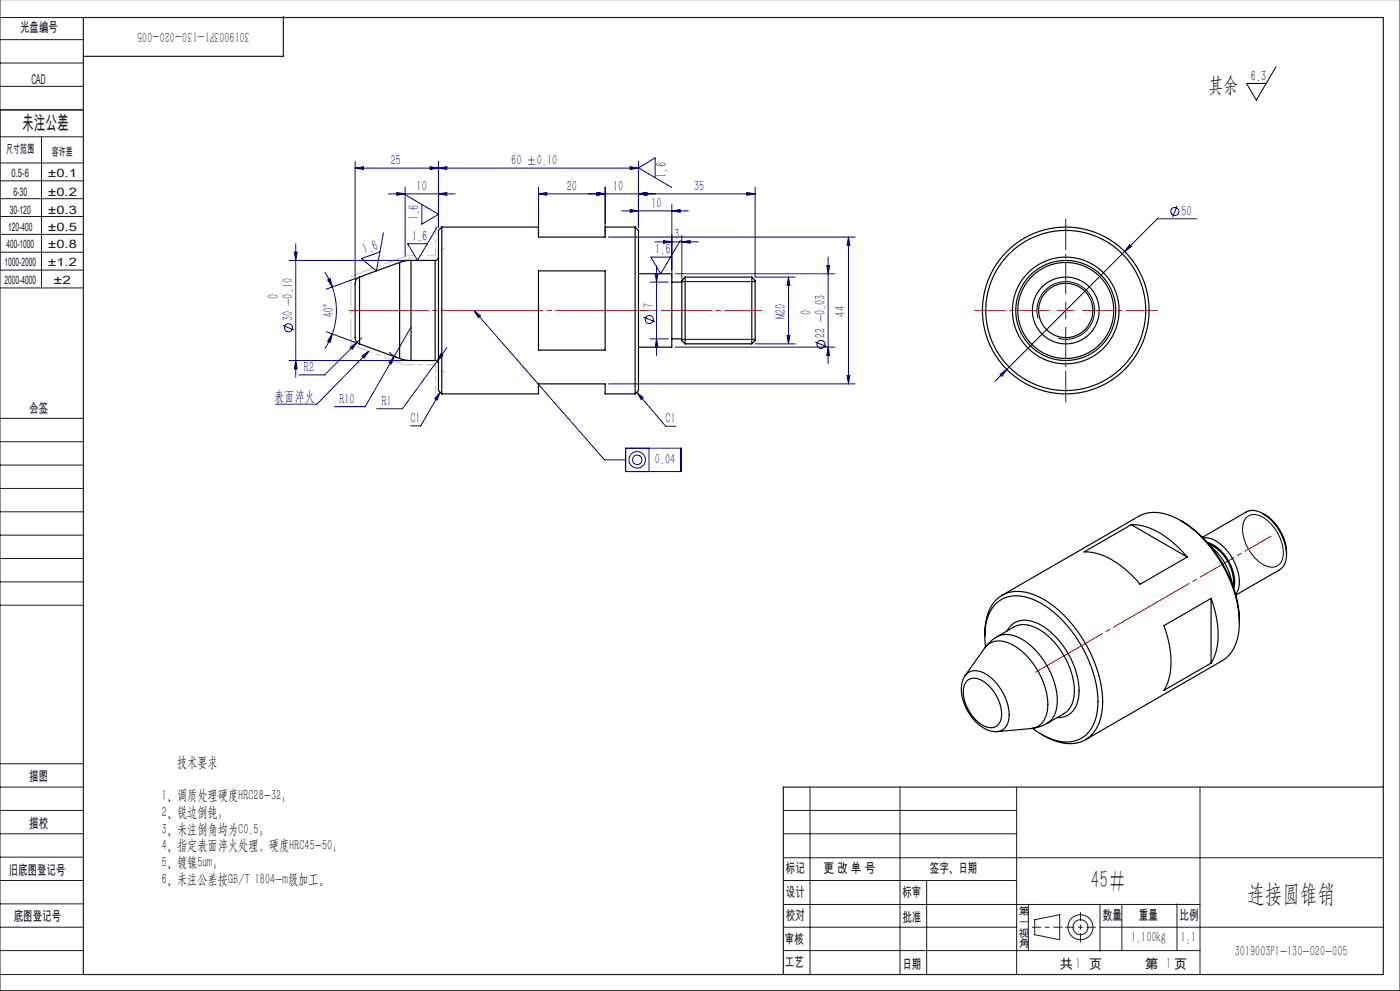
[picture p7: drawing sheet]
<svg xmlns="http://www.w3.org/2000/svg" width="420mm" height="297mm" viewBox="0 0 420 297" stroke-linecap="round" stroke-linejoin="round" font-family="sans-serif">
<g fill="none" stroke="#000080" stroke-width=".3">
<path d="M106.5 50.4l2.5-.4v.8zM106.5 48.4v35.5M106.5 50.4h85M116.5 58.1h20M119 57.7l2.5 .4-2.5 .4zM121.5 56.1v21M121.5 58.3l10 5.9-5 3v-5.9M129 50l2.5 .4-2.5 .4zM131.5 58.1l2.5-.4v.8zM131.5 50.4l2.5-.4v.8zM131.5 48.4v19.7M161.5 58.1l2.5-.4v.8z"/>
<path d="M161.5 56.1v14M179 57.7l2.5 .4-2.5 .4zM181.5 56.1v14M189 50l2.5 .4-2.5 .4zM191.5 48.3v19.8M191.5 58.1l2.5-.4v.8zM196.5 53.2v-5.9l-5 3 10 5.9M224 57.7l2.5 .4-2.5 .4zM226.5 58.1h-65M226.5 56.1v27h12M86.7 78.1h35.6M88.3 75.6h.8l-.4 2.5z"/>
<path d="M88.7 73.1v40M115 69.8l-2.1 11.4-4.5-3.7 5.6-2M131.1 68.1l-5.9 10-2.9-5h5.9M182.5 71.1h74M186.5 63.2h20M189 62.8l2.5 .4-2.5 .4zM196.5 72.5h13M197 79.6v27M199 72.1l2.5 .4-2.5 .4zM201.5 63.2l2.5-.4v.8zM201.5 61.2v22.4M204.1 72.1l-5.9 10-2.9-5h5.9"/>
<path d="M204.5 72.5l2.5-.4v.8zM204.5 70.5v13.1M248 79.6h.9l-.4 2.5zM248.5 77.1v32M254.5 71.1l.5 2.5h-.9zM254.5 71.1v44M338.9 73.3l.6 .6-2.1 1.5zM353.1 61.7l-1.3 3.4M359 65.6h-11.8l-48.7 48.7M84.8 97.5l3.5 1.4M97.4 81.6l2.3 4.4M97.8 99.4l9.1 3.3"/>
<path d="M98.3 83.9l.8-.4 .6 2.5zM99.7 86a20.6 20.6 0 0 1 0 14.1M106.9 83.4l-9.1 3.3M123.3 98.1l-13.8 23.8h-9.2M142.2 93.1l1.9 1.6-.6 .5zM142.2 93.1l39.1 44.7h6.4M193.1 95.1l3.4 1.3M195 84.6h5.5M196.5 82.1h.9l-.4 2.5zM202.5 82.1h48M236.5 83.1l.5 2.5h-.9zM236.5 83.1v20"/>
<path d="M86.7 108.1h35.6M88.7 108.1l.4 2.5h-.8zM99.7 100.1l-.6 2.5-.8-.4zM99.7 100.1l-2.3 4.4M105.1 104.1l2-1.5-1.4 2.1zM108.5 101.2l-11.1 11.2h-7.7M108.6 106.7l2.1-1.4-1.5 2zM110.7 105.3l-15.7 15.8h-12.3M116.7 105.6l2.3 1.5M118.3 106.7l-.9 2.4-.7-.4zM132 117.6l-.8 2.3-.8-.4zM132 117.6l-5.8 10h-3"/>
<path d="M132.3 106l.6 .5-1.8 1.7zM134.1 104.2l-13.4 18.3h-7.7M182.5 115.1h74M191 117.6l2 1.6-.7 .5zM191 117.6l8.7 10.1h3.1M195 101.6h5.5M197 101.6l.4 2.5h-.9zM202.5 104.1h48M226.5 103.1h12M236.1 100.6h.9l-.5 2.5zM244.5 102.5l3.5 1.4M248.5 104.1l.4 2.5h-.9z"/>
<path d="M254.1 112.6h.9l-.5 2.5zM300 112.2l2-1.5-1.4 2.1zM187.7 134.3h16.6v7h-16.6zM194.7 134.3v7"/>
<circle cx="352.4" cy="63.4" r="1.21"/>
<circle cx="86.5" cy="98.2" r="1.21"/>
<circle cx="194.8" cy="95.8" r="1.21"/>
<circle cx="246.3" cy="103.2" r="1.21"/>
<circle cx="191.2" cy="137.8" r="2.47"/>
<circle cx="191.2" cy="137.8" r="1.41"/>
</g>
<g fill="none" stroke="#191924" stroke-width=".3">
<path d="M420 -.1v297h-420v-297M0 18.9h25M0 11.9h25M0 5.3h25M0 32.9h25M0 25.9h25M0 33h24.9M0 41h24.9M0 48.8h24.9M0 54.2h24.9M0 59.5h24.9M12.5 41v45.3"/>
<path d="M0 64.9h24.9M0 70.2h24.9M0 75.6h24.9M0 86.3h24.9M0 80.9h24.9M0 139.4h25M0 132.4h25M0 125.4h25M0 153.4h25M0 146.4h25M0 174.4h25M0 160.4h25"/>
<path d="M0 167.4h25M0 181.4h25M0 235.9h25M0 228.9h25M243 235.9v56M270 235.9v56M305 235.9v56M360 236.1v56M0 249.9h25M0 256.9h25M0 242.9h25M235 249.9h70"/>
<path d="M235 242.9h70M235 257.1h180M0 277.9h25M0 270.9h25M0 263.9h25M235 277.9h70M235 271.1h125M235 263.9h70M278 263.9v28M308.5 271.2v13.8M310.4 275.6l7.5-1.5v7.5l-7.5-1.5zM330 271.1v14"/>
<path d="M330 277.9h85M336.5 271.1v13.8M353.1 270.9v14M0 284.9h25M0 292.1h25M235 284.9h125"/>
<circle cx="324.1" cy="277.9" r="3.7"/>
<circle cx="324.1" cy="277.9" r="2.25"/>
</g>
<path d="M382.8 20l-5.9 10-2.9-5h5.9M204.5 84.4h22M311.4 95.3a8.6 8.6 0 0 1 7.6-10.9 8.6 8.6 0 0 1 9.3 9.4 8.6 8.6 0 0 1-10.8 7.6M204.5 101.7h22M373.9 155.1a4.3 4.3 0 0 1 5.7 .4 12.7 12.7 0 0 1 5.1 12 3.5 3.5 0 0 1-5.7 1.7 12.7 12.7 0 0 1-6-12.5z" fill="none" stroke="#000" stroke-width=".3"/>
<path d="M378.9 162.1l-14.2 8.2" fill="none" stroke="#f00" stroke-width=".3" stroke-dasharray="30.5 1.3 1.3 1.3" stroke-dashoffset="24.2"/>
<path d="M190.5 93.1h1M204.5 93.1h-3M205.5 93.1h-1M225.5 93.1h3M354.1 176.4l.7-.4M364 170.7l-2.1 1.2M364.7 170.3l-.7 .4M378.9 162.1l2.4-1.4" fill="none" stroke="#f00" stroke-width=".3" stroke-dasharray="30.5 1.3 1.3 1.3"/>
<path d="M361.9 171.9l-7.1 4.1" fill="none" stroke="#f00" stroke-width=".3" stroke-dasharray="30.5 1.3 1.3 1.3" stroke-dashoffset="28.3"/>
<path d="M354.1 176.4l-43.4 25.1" fill="none" stroke="#f00" stroke-width=".3" stroke-dasharray="30.5 1.3 1.3 1.3" stroke-dashoffset="7.3"/>
<path d="M225.5 93.1h-20" fill="none" stroke="#f00" stroke-width=".3" stroke-dasharray="30.5 1.3 1.3 1.3" stroke-dashoffset="22.4"/>
<path d="M201.5 93.1h-10" fill="none" stroke="#f00" stroke-width=".3" stroke-dasharray="30.5 1.3 1.3 1.3" stroke-dashoffset="27.4"/>
<path d="M190.5 93.1h-85.8" fill="none" stroke="#f00" stroke-width=".3" stroke-dasharray="30.5 1.3 1.3 1.3" stroke-dashoffset="6.6"/>
<path d="M309.7 277.9h9" fill="none" stroke="#f00" stroke-width=".3" stroke-dasharray="30.5 1.3 1.3 1.3" stroke-dashoffset="27.9"/>
<path d="M319.6 277.9h9M324.1 273.4v9" fill="none" stroke="#191924" stroke-width=".3" stroke-dasharray="30.5 1.3 1.3 1.3" stroke-dashoffset="27.9"/>
<path d="M25 5.3h390v286.8h-390zM85 4.9v12h-60M415 235.9h-180v56" fill="none" stroke="#191924" stroke-width=".35"/>
<path d="M105.3 84.2v19" fill="none" stroke="#c0c0c0" stroke-width=".3" stroke-dasharray="30.5 1.3 1.3 1.3" stroke-dashoffset="22.8"/>
<path d="M105.3 103.2l16.2 6.1" fill="none" stroke="#c0c0c0" stroke-width=".3" stroke-dasharray="30.5 1.3 1.3 1.3" stroke-dashoffset="23.7"/>
<path d="M121.5 109.3h9.2" fill="none" stroke="#c0c0c0" stroke-width=".3" stroke-dasharray="30.5 1.3 1.3 1.3" stroke-dashoffset="27.8"/>
<path d="M130.7 109.3v8.5" fill="none" stroke="#c0c0c0" stroke-width=".3" stroke-dasharray="30.5 1.3 1.3 1.3" stroke-dashoffset="28.1"/>
<path d="M105.3 82.8l16.7-6.2" fill="none" stroke="#c0c0c0" stroke-width=".3" stroke-dasharray="30.5 1.3 1.3 1.3" stroke-dashoffset="23.5"/>
<path d="M122 76.6h8.7M130.7 76.6v-8.7" fill="none" stroke="#c0c0c0" stroke-width=".3" stroke-dasharray="30.5 1.3 1.3 1.3" stroke-dashoffset="28"/>
<path d="M119.5 78.1h2.8M123.4 77.4l-2.6 .9M131.5 70.1v7M133.5 74.5l-1.4 .4M131.5 109.1v7M132.1 111.2l1.4 .4" fill="none" stroke="#c0c0c0" stroke-width=".3"/>
<path d="M314.7 93.1h-22.5M319.7 88.1v-22.5M319.7 98.1v22.5M324.7 93.1h22.5" fill="none" stroke="#f00" stroke-width=".3" stroke-dasharray="30.5 1.3 1.3 1.3" stroke-dashoffset="21.1"/>
<path d="M317.2 93.1h5M319.7 90.6v5" fill="none" stroke="#f00" stroke-width=".3"/>
<g fill="#000080">
<path d="M142.2 93.1l1.9 1.6-.6 .5z"/>
<path d="M108.6 106.7l2.1-1.4-1.5 2z"/>
<path d="M119 57.7l2.5 .4-2.5 .4zM131.5 58.1l2.5-.4v.8z"/>
<path d="M118.3 106.7l-1.6 2 .7 .4zM105.1 104.1l.6 .6 1.4-2.1zM132.3 106l-1.2 2.2 1.8-1.7zM132 117.6l-.8 2.3-.8-.4zM191 117.6l2 1.6-.7 .5zM300 112.2l.6 .6 1.4-2.1zM338.9 73.3l-1.5 2.1 2.1-1.5z"/>
<path d="M161.5 58.1l2.5-.4v.8zM179 57.7l2.5 .4-2.5 .4z"/>
<path d="M129 50l2.5 .4-2.5 .4zM106.5 50.4l2.5-.4v.8zM189 50l2.5 .4-2.5 .4zM131.5 50.4l2.5-.4v.8zM191.5 58.1l2.5-.4v.8zM179 57.7l2.5 .4-2.5 .4zM201.5 63.2l2.5-.4v.8zM189 62.8l2.5 .4-2.5 .4zM204.5 72.5l2.5-.4v.8zM199 72.1l2.5 .4-2.5 .4zM224 57.7l2.5 .4-2.5 .4zM191.5 58.1l2.5-.4v.8z"/>
<path d="M197 101.6l.4 2.5h-.9zM196.5 82.1h.9l-.4 2.5z"/>
<path d="M88.3 75.6h.8l-.4 2.5zM88.7 108.1l.4 2.5h-.8zM254.5 71.1l.5 2.5h-.9zM254.1 112.6h.9l-.5 2.5zM248 79.6h.9l-.4 2.5zM248.5 104.1l.4 2.5h-.9zM236.5 83.1l.5 2.5h-.9zM236.1 100.6h.9l-.5 2.5z"/>
<path d="M99.7 100.1l-.6 2.5-.8-.4zM98.3 83.9l.8-.4 .6 2.5z"/>
</g>
<g fill="none" stroke="#000" stroke-width=".35">
<path d="M119.9 78.7v28.7M119.9 78.7l-12 4.3M123.3 78.1l-1.7 .1-1.7 .5M123.3 78.1v30M123.3 78.1h7.2M130.5 78.1v30M131.5 77.1a1 1 0 0 1-1 1M132.5 68.1l-1 1v48l1 1M132.5 68.1v50M132.5 68.1h29v3h20v-3h9M190.5 68.1v50M190.5 68.1l1 1v48l-1 1"/>
<path d="M107.9 83a2.92 2.92 0 0 0-1.4 3.4v14.8a2 2 0 0 0 1.4 1.9M107.9 83v20.1M161.5 81.2h20v23.7h-20zM191.5 82.1h10v22h-10M201.5 84.6h3M205.5 83.1l-1 1v18l1 1M205.5 83.1v20M205.5 83.1h20M225.5 83.1v20M225.5 83.1l1 1v18l-1 1M107.9 103.1l12 4.3M119.9 107.4l1.7 .5 1.7 .2"/>
<path d="M123.3 108.1h7.2M130.5 108.1a1 1 0 0 1 1 1M132.5 118.1h29v-3h20v3h9M201.5 101.6h3M205.5 103.1h20M339.4 157.2a20.8 20.8 0 0 1 14.5 7.2l2.3 2.5M339.4 157.2l-14.2 8.2a20.8 20.8 0 0 1 14.5 7.2l2.3 2.5 14.2-8.2M339.4 157.2l16.8 9.7M354.1 156a37.2 37.2 0 0 1 17.7 30.6M378.9 153.9a13.9 13.9 0 0 1 7.1 12.3M300.6 178.4l41-23.7a11.4 11.4 0 0 1 11 .5 38.2 38.2 0 0 1 18 23.3 22 22 0 0 1-.5 15.8l-1.1 1.7-2.3 2-41.1 23.7M360.7 161l13.2-7.6a6 6 0 0 1 6.7 1.7 14.7 14.7 0 0 1 5.1 13.1l-.5 1.3-1.3 1.3-13.2 7.5"/>
<path d="M360.9 161.2a7.9 7.9 0 0 1 6.6 3.1 13.9 13.9 0 0 1 4 12.4l-.8 1.4M362.2 162.6a12.9 12.9 0 0 1 7.9 13.7M362.7 163.1a12.4 12.4 0 0 1 7.2 12.5M363.3 163.8a17.9 17.9 0 0 1 6.3 10.9M363.3 179.3a25.5 25.5 0 0 1 1.1 17.4l-1.1 2M363.3 179.3l-14.1 8.2a25.5 25.5 0 0 1 1 17.4l-1 2 14.1-8.2M363.3 179.3v19.4M295.4 194.2a5.7 5.7 0 0 1 7.4-1.4 21.8 21.8 0 0 1 11.5 19.3 6 6 0 0 1-5 6.2l-10.1 1a4.3 4.3 0 0 0 3.6-5.1 15 15 0 0 0-8.8-13 3.8 3.8 0 0 0-4.5 1.3M295.4 194.2l-5.9 8.3M295.4 190.7a13.9 13.9 0 0 1 4.3-11.7 10.8 10.8 0 0 1 11.3-.4 36.5 36.5 0 0 1 17.3 19.7 26.9 26.9 0 0 1 1.5 18.2 9.4 9.4 0 0 1-12.8 5.7l-4.6-2.1M295.7 193.9a15.1 15.1 0 0 1 3.3-13.1 9.8 9.8 0 0 1 10.8-1.2 34.4 34.4 0 0 1 17.1 18.9 25.8 25.8 0 0 1 1.5 17.8 9 9 0 0 1-11.6 5.6l-3.5-1.4-3.5-2.2M299.1 190.8l5.1-2.9a8 8 0 0 1 8.4 1.3 23.3 23.3 0 0 1 9.7 18.8 7 7 0 0 1-3.1 5.9l-5.1 2.9"/>
<path d="M299.1 190.8a8 8 0 0 1 8.4 1.4 23.3 23.3 0 0 1 9.7 18.8 7 7 0 0 1-3.1 5.8M299.1 190.8l-1.8 1.3-1.9 2.2M302.1 189.1a6.3 6.3 0 0 1 8.9-2.4 24.2 24.2 0 0 1 12.7 21.4 6.7 6.7 0 0 1-5.4 6.9l-1.2 .1M289.5 202.5a9.5 9.5 0 0 0 .1 9.3 12.3 12.3 0 0 0 8.2 7.4l1.4 .1M290.2 204a4.1 4.1 0 0 1 5.4 .6 12.1 12.1 0 0 1 4.7 10.9 3.3 3.3 0 0 1-5.4 1.9 11.9 11.9 0 0 1-5.7-11.8zM314.1 216.8l-2.6 1.1-2.3 .4"/>
<circle cx="319.7" cy="93.1" r="16"/>
<circle cx="319.7" cy="93.1" r="10"/>
<circle cx="319.7" cy="93.1" r="15"/>
<circle cx="319.7" cy="93.1" r="24"/>
<circle cx="319.7" cy="93.1" r="25"/>
<circle cx="319.7" cy="93.1" r="14.4"/>
<circle cx="319.7" cy="93.1" r="8.1"/>
</g>
<g font-size="7.5" fill="#191924">
<text x="327.2" y="266.2">45#</text>
<text x="374.2" y="270.2">连接圆锥销</text>
</g>
<text font-size="6.3" x="362.6" y="27.4">其余</text>
<text font-size="5.8" fill="#191924" x="6.6" y="39.1">未注公差</text>
<g font-size="4.4" fill="#191924">
<text x="75" y="9.6" transform="rotate(-180 75 9.6)">3019003P1-130-020-005</text>
<text x="339.3" y="282.3">1.100kg</text>
<text x="354.2" y="282.3">1:1</text>
<text x="370.4" y="286.4">3019003P1-130-020-005</text>
</g>
<g font-size="4.4">
<text x="375.3" y="24.1">6.3</text>
<text x="53.1" y="229.9">技术要求</text>
<text x="48.5" y="239.9">1、调质处理硬度HRC28-32；</text>
<text x="48.5" y="244.9">2、锐边倒钝；</text>
<text x="48.5" y="249.9">3、未注倒角均为C0.5；</text>
<text x="48.5" y="254.9">4、指定表面淬火处理，硬度HRC45-50；</text>
<text x="48.5" y="259.9">5、镀镍5um；</text>
<text x="48.5" y="264.9">6、未注公差按GB/T 1804-m级加工。</text>
</g>
<g font-size="4.4" fill="#000080">
<text x="117.2" y="49.5">25</text>
<text x="153.4" y="49.5">60 ±0.10</text>
<text x="200" y="53.2" transform="rotate(-90 200 53.2)">1.6</text>
<text x="125" y="57.2">10</text>
<text x="170" y="57.2">20</text>
<text x="184" y="57.2">10</text>
<text x="208.2" y="57.2">35</text>
<text x="125.7" y="65.9" transform="rotate(-90 125.7 65.9)">1.6</text>
<text x="195.4" y="62.3">10</text>
<text x="354.4" y="64.7">50</text>
<text x="202.4" y="71.6">3</text>
<text x="109.4" y="76.2" transform="rotate(-20 109.4 76.2)">1.6</text>
<text x="123.6" y="72.2">1.6</text>
<text x="196.6" y="76.2">1.6</text>
<text x="83.5" y="89.5" transform="rotate(-90 83.5 89.5)">0</text>
<text x="100.2" y="94.9" transform="rotate(-93 100.2 94.9)">40°</text>
<text x="196.1" y="93.7" transform="rotate(-90 196.1 93.7)">17</text>
<text x="235.7" y="95.7" transform="rotate(-90 235.7 95.7)">M20</text>
<text x="243.2" y="94.4" transform="rotate(-90 243.2 94.4)">0</text>
<text x="253.7" y="94.9" transform="rotate(-90 253.7 94.9)">44</text>
<text x="87.9" y="96.2" transform="rotate(-90 87.9 96.2)">30 -0.10</text>
<text x="247.6" y="101.2" transform="rotate(-90 247.6 101.2)">22 -0.03</text>
<text x="91.2" y="111.5">R2</text>
<text x="82.2" y="120.2">表面淬火</text>
<text x="101.8" y="121">R10</text>
<text x="114.5" y="121.6">R1</text>
<text x="123.2" y="126.7">C1</text>
<text x="199.7" y="126.9">C1</text>
<text x="196.4" y="139.1">0.04</text>
</g>
<g font-size="4.1" fill="#191924">
<text x="6" y="9.6">光盘编号</text>
<text x="9.4" y="25.2">CAD</text>
<text x="8.8" y="123.7">会签</text>
<text x="8.8" y="234.2">描图</text>
<text x="8.8" y="248.2">描校</text>
<text x="2.6" y="262.1">旧底图登记号</text>
<text x="235.8" y="261.6">标记</text>
<text x="247" y="261.6">更 改 单 号</text>
<text x="279" y="261.6">签字、日期</text>
<text x="235.8" y="268.9">设计</text>
<text x="270.7" y="268.9">标审</text>
<text x="235.8" y="275.7">校对</text>
<text x="330.9" y="275.8">数量</text>
<text x="341.7" y="275.8">重量</text>
<text x="353.9" y="275.8">比例</text>
<text x="4.1" y="276.1">底图登记号</text>
<text x="270.7" y="276.3">批准</text>
<text x="235.5" y="282.8">审核</text>
<text x="235.5" y="289.9">工艺</text>
<text x="270.7" y="290.5">日期</text>
<text x="317.9" y="290.4">共 1 页</text>
<text x="343.4" y="290.4">第 1 页</text>
</g>
<g font-size="3.5" fill="#191924">
<text x="1.9" y="45.8">尺寸范围</text>
<text x="15.6" y="46.9">容许差</text>
<text x="3.5" y="53">0.5-6</text>
<text x="14.3" y="53">±0.1</text>
<text x="4" y="58.8">6-30</text>
<text x="14.3" y="58.8">±0.2</text>
<text x="3" y="64.1">30-120</text>
<text x="14.3" y="64.1">±0.3</text>
<text x="2.4" y="69.1">120-400</text>
<text x="14.3" y="69.1">±0.5</text>
<text x="1.9" y="74.3">400-1000</text>
<text x="14.3" y="74.3">±0.8</text>
<text x="1.4" y="79.8">1000-2000</text>
<text x="14.3" y="79.8">±1.2</text>
<text x="1.4" y="85.1">2000-4000</text>
<text x="16.1" y="85.1">±2</text>
</g>
<g font-size="3.2" fill="#191924">
<text x="305.7" y="274.3">第</text>
<text x="305.7" y="277.5">一</text>
<text x="305.7" y="280.7">视</text>
<text x="305.7" y="283.9">角</text>
</g>
</svg>
